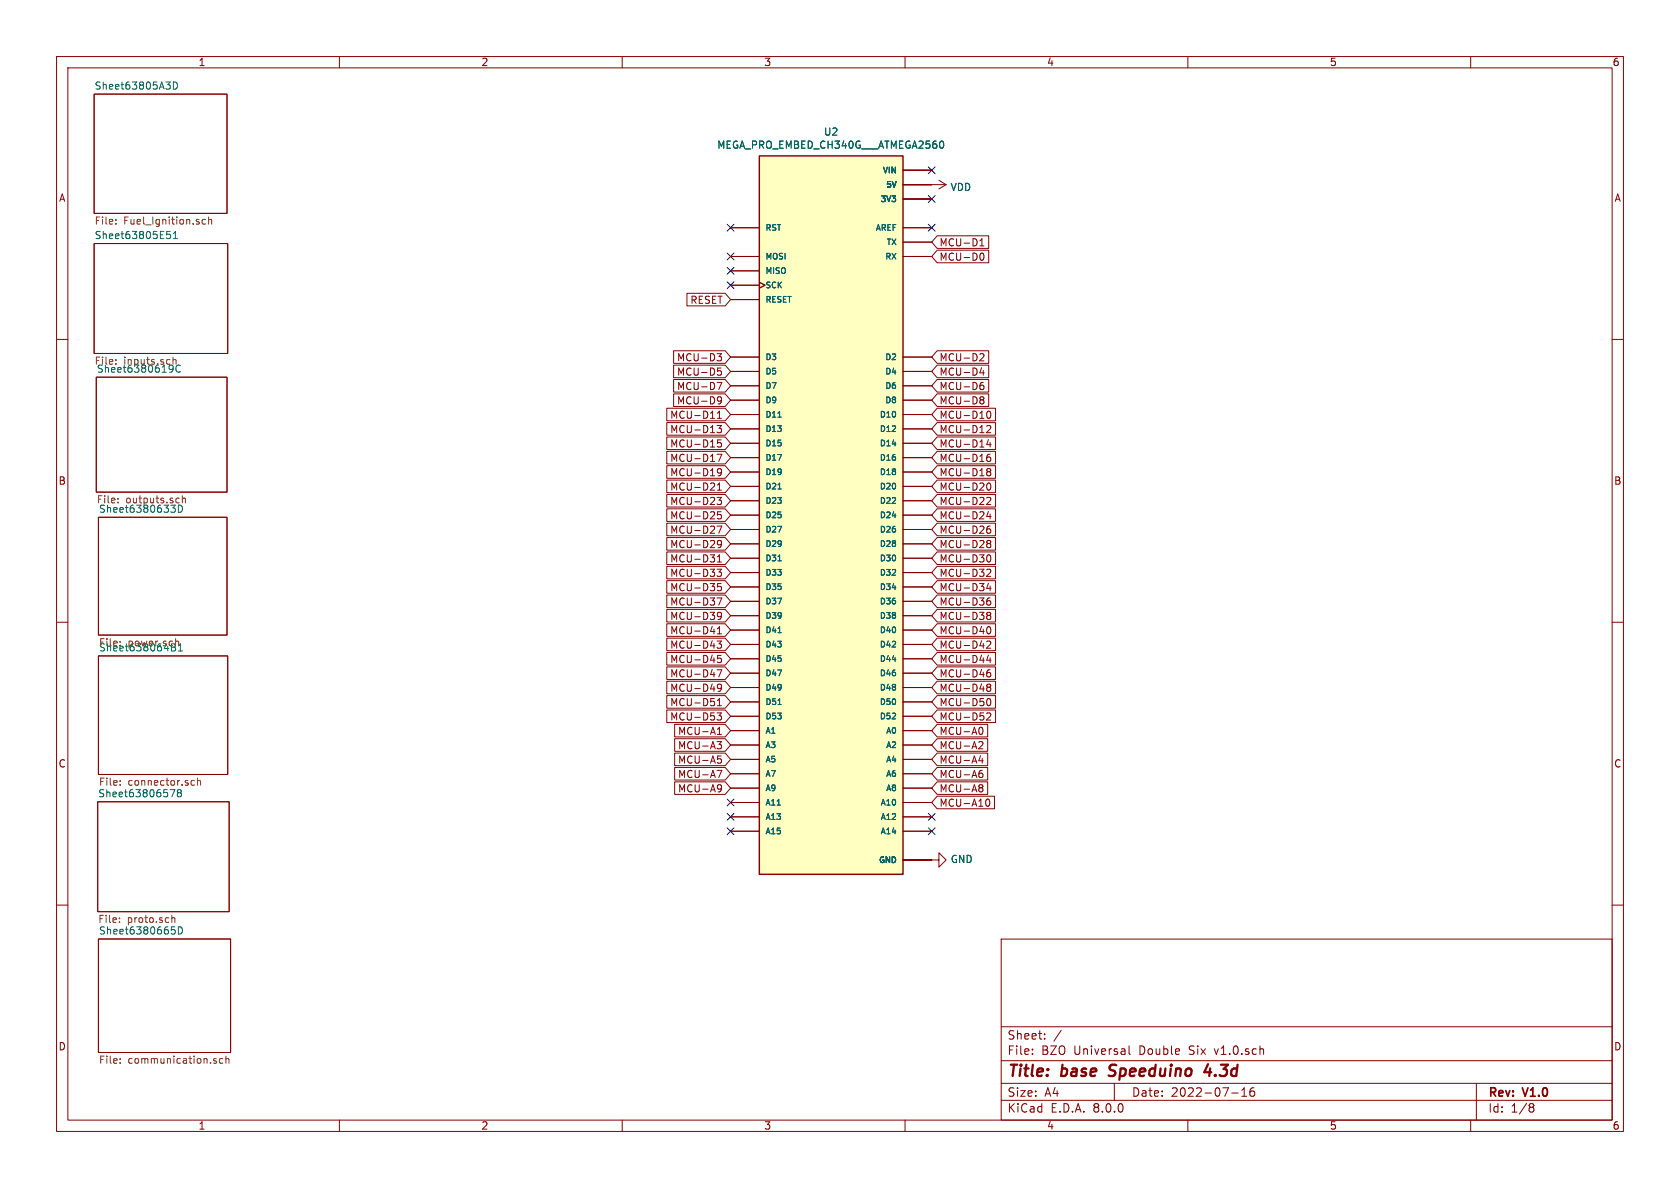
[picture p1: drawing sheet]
<svg xmlns="http://www.w3.org/2000/svg" width="297mm" height="210mm" viewBox="0 0 297 210" stroke-linecap="round" stroke-linejoin="round" font-family="sans-serif">
<g fill="none" stroke="#840000" stroke-width=".18">
<path d="M10 10h277v190h-277zM12 12h273v186h-273zM16.6 16.6h23.5v21.1h-23.5zM60 10v2M110 10v2M160 10v2M210 10v2M260 10v2M10 60h2M16.6 43.1h23.7v19.4h-23.7zM285 60h2M17 66.7h23.1v20.3h-23.1z"/>
<path d="M17.4 91.4h22.7v20.9h-22.7zM10 110h2M17.4 116h22.9v20.9h-22.9zM285 110h2M10 160h2M17.3 141.7h23.2v19.5h-23.2zM164.7 152h1.3v-1.3l1.3 1.3-1.3 1.3v-1.3M285 160h2M17.4 166h23.4v20.1h-23.4zM177 166h108v32h-108zM60 198v2M110 198v2"/>
<path d="M160 198v2M177 194.5h108M177 191.5h108M177 187.5h108M177 181.5h108M182.5 186.3v.1M182.5 185.5v.1M184.7 183.6v.1M184.7 182.8v.1M187.6 182.1l-1.3 2M197 191.5v3M199.6 184.9v1.3l.2 .2"/>
<path d="M210 198v2M217.7 193.2h1.2M219.5 193.8h.9M219.5 192.7l.5-.4v1.5M221.7 192.3a.59 .59 0 0 0-.7 .6v.6l.1 .2 .4 .1 .2-.1 .1-.5-.1-.3h-.5l-.2 .3M260 198v2M261 191.5v6.5M270.6 195.1h.3l.3 .3-.3 .3M270.6 195.7h.3M270.9 195.7l.2 .2 .1 .4-.3 .3h-.3"/>
</g>
<path d="M196 190.1l.3 .1M196.3 188.4l-.2 .4 .1 .2M213.6 188.1l-.7 1.4h1.2M213.9 188.9l-.1 1.3" fill="none" stroke="#840000" stroke-width=".4"/>
<g fill="none" stroke="#006464" stroke-width=".18">
<path d="M30.6 14.5a.64 .64 0 0 1 .8 .6 .64 .64 0 0 1-.8 .7zM29.5 41.5l.4-.1 .3 .2-.2 .5h-.5M30.6 42.2h.8M30.6 41.3l.4-.4v1.3M30.1 64.5l.4 .2a.84 .84 0 0 1-.3 1.1M30.6 65.1l-.2 .2h-.3M31.9 64.7a.6 .6 0 0 0-.9 .4 .6 .6 0 0 0 .6 .7l.3-.1M31 90l-.1 .5-.5 .1M31.5 89.3a.64 .64 0 0 1 .8 .6 .64 .64 0 0 1-.8 .7zM31.5 115.1h.8M31.5 114.2l.4-.4v1.3M30.9 139.6l-.5 1.3"/>
<path d="M31.3 139.8l.3 .3M32.1 139.8l-.3 .3M31.6 140.1l-.3 .3 .1 .3 .2 .2 .3-.1 .2-.2-.1-.3-.2-.2M31.6 140.1h.2M30.3 163.8h.6M30.4 164.3h.3l.3 .3-.1 .4-.5 .1M31.5 163.8a.64 .64 0 0 1 .8 .7 .64 .64 0 0 1-.8 .6z"/>
</g>
<g fill="none" stroke="#725600" stroke-width=".18">
<path d="M20.5 38.8v.2M20.5 39.5v.1M35.7 39.4l.3 .2h.3M36.3 38.8h-.3l-.3 .2M36.9 38.9l.2-.1h.3v.8M36.9 38.4v1.2M20.5 63.6v.1M30.6 63.1v1.3M30.6 63.7l.2-.2 .3 .1v.8M20.9 88.8h.1M20.9 88.8h-.1M20.9 88.1v.1"/>
<path d="M20.9 88.8v.1M32.2 87.6v1.3M32.2 88.2l.2-.1h.3l.1 .8M31.1 113.4h.4l.1 .8M21.2 138v.1M21.2 138.7v.1M34 138h.4M34.4 138.8h-.4M34.9 138.1l.2-.1h.3l.1 .8M34.9 137.5v1.3M21.1 162.9v.2M21.1 162.3v.1"/>
<path d="M30.4 161.8v1.3M30.4 162.3l.2-.1 .3 .1v.8M21.2 187.8v.2M21.2 187.2v.1M38.2 187.6v.3M39.4 187.2l-.4-.1-.2 .3 .1 .5h.5M39.9 187.2l.2-.1 .3 .1 .1 .8M39.9 186.7v1.3"/>
</g>
<path d="M134.2 27.6h25.4v127h-25.4z" fill="#ffffc2"/>
<path d="M134.2 27.6h25.4v127h-25.4z" fill="none" stroke="#840000" stroke-width=".25"/>
<g fill="none" stroke="#840000" stroke-width=".18">
<path d="M159.6 35.2h5.1M159.6 32.6h7.7M159.6 30.1h5.1M166 31.9l1.3 .7M167.3 32.6l-1.3 .8M121.4 51.8h6.8l1 1.2-1 1.1h-6.8zM129.2 40.3h5M129.2 47.9h5M129.2 45.3h5M129.2 53h5M129.2 50.4h5M134.2 49.9l1.1 .5-1.1 .5"/>
<path d="M159.6 40.3h5.1M159.6 45.3h5.1M159.6 42.8h5.1M165.7 41.7h9.1v2.2h-9.1l-1-1.1zM165.7 44.2h9.1v2.3h-9.1l-1-1.2zM173.2 43.5h.8M173.2 42.6l.4-.4v1.3M173.4 44.8l.1-.1a.68 .68 0 0 1 .5 .7 .68 .68 0 0 1-.5 .6l-.1-.1M117.9 77.2h10.3l1 1.2-1 1.1h-10.3zM117.9 74.7h10.3l1 1.1-1 1.1h-10.3zM117.9 72.2h10.3l1 1.1-1 1.1h-10.3zM117.9 79.8h10.3l1 1.1-1 1.1h-10.3z"/>
<path d="M119.1 69.6h9.1l1 1.1-1 1.2h-9.1zM119.1 62h9.1l1 1.1-1 1.1h-9.1zM119.1 67.1h9.1l1 1.1-1 1.1h-9.1zM119.1 64.5h9.1l1 1.2-1 1.1h-9.1zM126.8 75.2h.7l-.4 .5 .4 .1v.6l-.2 .1-.5-.1M126.8 67.6h.8l-.5 1.3M126.8 62.5h.7l-.4 .5 .4 .1v.4l-.2 .3h-.4M126.8 73.9h.7M126.8 73l.4-.3v1.2M126.9 65.1h.6M126.9 70.2l.4-.1 .2 .2a.84 .84 0 0 1-.3 1.1h-.3M127 65.5h.3l.2 .3-.1 .5h-.4"/>
<path d="M127.5 77.8h-.6l-.1 .6 .2-.2 .4 .1 .1 .2v.4l-.2 .1-.5-.1M127.5 70.7l-.2 .2h-.4M129.2 73.3h5M129.2 75.8h5M129.2 78.4h5M129.2 63.1h5M129.2 65.7h5M129.2 68.2h5M129.2 70.7h5M159.6 73.3h5.1M159.6 75.8h5.1M159.6 78.4h5.1"/>
<path d="M159.6 63.1h5.1M159.6 65.7h5.1M159.6 68.2h5.1M159.6 70.7h5.1M165.7 74.7h10.3v2.2h-10.3l-1-1.1zM165.7 72.2h10.3v2.2h-10.3l-1-1.1zM165.7 77.2h10.3v2.3h-10.3l-1-1.1zM165.7 79.8h10.3v2.2h-10.3l-1-1.1zM165.7 69.6h9.1v2.3h-9.1l-1-1.2zM165.7 67.1h9.1v2.2h-9.1l-1-1.1zM165.7 64.5h9.1v2.3h-9.1l-1-1.1zM165.7 62h9.1v2.2h-9.1l-1-1.1z"/>
<path d="M173.3 62.6l.4-.1 .3 .4-.8 .9h.8M173.3 68.1h.4l.3 .2-.2 .5h-.5M173.3 70.2l.4-.1 .2 .2 .1 .1-.3 .3M173.3 70.6l.2 .1M173.5 70.7h.2M173.5 70.7h-.2M173.5 65l-.3 .9h.8M173.7 70.7l.3 .2-.1 .4-.2 .1-.4-.1M173.8 67.6l-.4 .1M173.8 65.5v.8M174.4 75.3l.5-.1 .3 .4-.8 .9h.8M174.6 72.8l.1-.1a.68 .68 0 0 1 .5 .6 .68 .68 0 0 1-.5 .6l-.1-.1-.2-.3z"/>
<path d="M174.7 77.7l-.3 .9h.8M175 78.2v.8M117.9 97.6h10.3l1 1.1-1 1.1h-10.3zM117.9 84.9h10.3l1 1.1-1 1.1h-10.3zM117.9 95h10.3l1 1.1-1 1.2h-10.3zM117.9 92.5h10.3l1 1.1-1 1.1h-10.3zM117.9 89.9h10.3l1 1.2-1 1.1h-10.3zM117.9 87.4h10.3l1 1.1-1 1.1h-10.3zM117.9 82.3h10.3l1 1.1-1 1.2h-10.3zM126.8 93h.8l-.5 1.3M126.8 87.9h.7l-.4 .5 .4 .1v.6l-.2 .1-.5-.1M126.8 80.3h.8l-.5 1.3"/>
<path d="M126.8 86.6h.7M126.8 99.3h.7M126.8 85.7l.4-.3v1.2M126.8 98.4l.4-.3v1.2M127.5 90.5h-.6l-.1 .6 .2-.2 .4 .1 .1 .2v.4l-.2 .1-.5-.1M127.5 96.1l-.2 .2h-.2l-.3-.2 .1-.5 .4-.1 .2 .2a.84 .84 0 0 1-.3 1.1h-.3M127.5 83.4l-.2 .2h-.2l-.3-.2 .1-.5 .4-.1 .2 .2a.84 .84 0 0 1-.3 1.1h-.3M129.2 80.9h5M129.2 83.4h5M129.2 86h5M129.2 88.5h5M129.2 91.1h5"/>
<path d="M129.2 93.6h5M129.2 96.1h5M129.2 98.7h5M159.6 80.9h5.1M159.6 83.4h5.1M159.6 86h5.1M159.6 88.5h5.1M159.6 91.1h5.1M159.6 93.6h5.1M159.6 96.1h5.1M159.6 98.7h5.1M165.7 84.9h10.3v2.2h-10.3l-1-1.1z"/>
<path d="M165.7 97.6h10.3v2.2h-10.3l-1-1.1zM165.7 95h10.3v2.3h-10.3l-1-1.2zM165.7 92.5h10.3v2.2h-10.3l-1-1.1zM165.7 89.9h10.3v2.3h-10.3l-1-1.1zM165.7 87.4h10.3v2.2h-10.3l-1-1.1zM165.7 82.3h10.3v2.3h-10.3l-1-1.2zM174.4 88l.5-.1 .3 .4-.8 .9h.8M174.6 85.5l.1-.1a.68 .68 0 0 1 .5 .6 .68 .68 0 0 1-.5 .6l-.1-.1-.2-.3zM174.6 98.2l.1-.1a.68 .68 0 0 1 .5 .6 .68 .68 0 0 1-.5 .6l-.1-.1-.2-.3zM174.7 83.4l-.3-.3 .3-.3h.2l.3 .3-.3 .3M174.7 83.4l-.3 .2 .1 .4 .2 .1h.2l.3-.2v-.3l-.3-.2M174.7 96.1l-.3-.3 .3-.3h.2l.3 .3-.3 .3"/>
<path d="M174.7 96.1l-.3 .2 .1 .4 .2 .1h.2l.3-.2v-.3l-.3-.2M174.7 96.1h.2M174.7 83.4h.2M174.7 90.4l-.3 .9h.8M175 80.3l-.3 .1a.86 .86 0 0 0 0 1.2l.4-.2 .1-.4-.3-.2h-.3l-.2 .2M175 93l-.3 .1a.86 .86 0 0 0 0 1.2l.4-.2 .1-.4-.3-.2h-.3l-.2 .2M175 90.9v.8M117.9 112.8h10.3l1 1.1-1 1.1h-10.3zM117.9 117.9h10.3l1 1.1-1 1.1h-10.3zM117.9 115.3h10.3l1 1.2-1 1.1h-10.3zM117.9 102.6h10.3l1 1.2-1 1.1h-10.3zM117.9 110.3h10.3l1 1.1-1 1.1h-10.3z"/>
<path d="M117.9 107.7h10.3l1 1.1-1 1.2h-10.3zM117.9 105.2h10.3l1 1.1-1 1.1h-10.3zM117.9 100.1h10.3l1 1.1-1 1.1h-10.3zM126.8 100.6h.7l-.4 .5 .4 .1v.6l-.2 .1-.5-.1M126.8 113.3h.7l-.4 .5 .4 .1v.6l-.2 .1-.5-.1M126.8 118.4h.8l-.5 1.3M126.8 105.7h.8l-.5 1.3M126.8 111.1l.4-.3v1.2M126.8 112h.7M127.5 103.2h-.6l-.1 .6 .2-.2 .4 .1 .1 .2v.4l-.2 .1-.5-.1M127.5 115.9h-.6l-.1 .6 .2-.2 .4 .1 .1 .2v.4l-.2 .1-.5-.1M127.5 108.8l-.2 .2h-.2l-.3-.2 .1-.5 .4-.1 .2 .2a.84 .84 0 0 1-.3 1.1h-.3"/>
<path d="M129.2 101.2h5M129.2 103.8h5M129.2 106.3h5M129.2 108.8h5M129.2 111.4h5M129.2 113.9h5M129.2 116.5h5M129.2 119h5M159.6 101.2h5.1M159.6 103.8h5.1M159.6 106.3h5.1M159.6 108.8h5.1"/>
<path d="M159.6 111.4h5.1M159.6 113.9h5.1M159.6 116.5h5.1M159.6 119h5.1M165.7 100.1h10.3v2.2h-10.3l-1-1.1zM165.7 112.8h10.3v2.2h-10.3l-1-1.1zM165.7 117.9h10.3v2.2h-10.3l-1-1.1zM165.7 115.3h10.3v2.3h-10.3l-1-1.1zM165.7 102.6h10.3v2.3h-10.3l-1-1.1zM165.7 110.3h10.3v2.2h-10.3l-1-1.1zM165.7 107.7h10.3v2.3h-10.3l-1-1.2zM165.7 105.2h10.3v2.2h-10.3l-1-1.1z"/>
<path d="M174.4 100.7l.5-.1 .3 .4-.8 .9h.8M174.4 113.4l.5-.1 .3 .4-.8 .9h.8M174.6 110.9l.1-.1a.68 .68 0 0 1 .5 .6 .68 .68 0 0 1-.5 .6l-.1-.1-.2-.3zM174.7 108.8l-.3-.3 .3-.3h.2l.3 .3-.3 .3M174.7 108.8l-.3 .2 .1 .4 .2 .1h.2l.3-.2v-.3l-.3-.2M174.7 108.8h.2M174.7 115.8l-.3 .9h.8M174.7 103.1l-.3 .9h.8M175 105.7l-.3 .1a.86 .86 0 0 0 0 1.2l.4-.2 .1-.4-.3-.2h-.3l-.2 .2M175 118.4l-.3 .1a.86 .86 0 0 0 0 1.2l.4-.2 .1-.4-.3-.2h-.3l-.2 .2M175 103.6v.8M175 116.3v.8"/>
<path d="M117.9 123h10.3l1 1.1-1 1.1h-10.3zM117.9 120.4h10.3l1 1.1-1 1.2h-10.3zM117.9 125.5h10.3l1 1.1-1 1.1h-10.3zM119.3 135.7h8.9l1 1.1-1 1.1h-8.9zM119.3 128h8.9l1 1.2-1 1.1h-8.9zM119.3 130.6h8.9l1 1.1-1 1.1h-8.9zM119.3 133.1h8.9l1 1.1-1 1.2h-8.9zM119.3 138.2h8.9l1 1.1-1 1.1h-8.9zM126.8 136.2h.8l-.5 1.2M126.8 131.1h.7l-.4 .5 .4 .1v.4l-.2 .3h-.4M126.8 126h.7l-.4 .5 .4 .1v.6l-.2 .1-.5-.1M126.8 129.8h.7"/>
<path d="M126.8 123.8l.4-.3v1.2M126.8 128.9l.4-.3v1.2M126.8 124.7h.7M126.9 133.6h.6M127 134.1h.3l.2 .3v.4l-.5 .1M127.1 138.7l.4 .1a.84 .84 0 0 1-.3 1.2h-.3M127.5 121.5l-.2 .2h-.2l-.3-.2 .1-.5 .4-.1 .2 .2a.84 .84 0 0 1-.3 1.1h-.3M127.5 139.3l-.2 .2h-.2M129.2 129.2h5M129.2 131.7h5M129.2 134.2h5M129.2 136.8h5"/>
<path d="M129.2 139.3h5M129.2 121.5h5M129.2 124.1h5M129.2 126.6h5M159.6 129.2h5.1M159.6 131.7h5.1M159.6 134.2h5.1M159.6 136.8h5.1M159.6 139.3h5.1M159.6 121.5h5.1M159.6 124.1h5.1M159.6 126.6h5.1"/>
<path d="M165.7 135.7h8.9v2.2h-8.9l-1-1.1zM165.7 128h8.9v2.3h-8.9l-1-1.1zM165.7 130.6h8.9v2.2h-8.9l-1-1.1zM165.7 133.1h8.9v2.3h-8.9l-1-1.2zM165.7 138.2h8.9v2.2h-8.9l-1-1.1zM165.7 123h10.3v2.2h-10.3l-1-1.1zM165.7 120.4h10.3v2.3h-10.3l-1-1.2zM165.7 125.5h10.3v2.2h-10.3l-1-1.1zM173.2 128.6h.1a.68 .68 0 0 1 .5 .6 .68 .68 0 0 1-.5 .6h-.1M173.2 131.1l.4 .1 .2 .3-.8 .9h.8M173.3 138.7h.2l.3 .3-.3 .3M173.3 136.7h.2l.3 .2-.1 .4-.4 .1"/>
<path d="M173.3 139.3h.2M173.3 133.6l-.3 .9h.8M173.5 139.3l.3 .2v.2l-.3 .3h-.2M173.6 136.2h-.3M173.6 134.1v.8M174.4 126.1l.5-.1 .3 .4-.8 .9h.8M174.6 123.6l.1-.1a.68 .68 0 0 1 .5 .6 .68 .68 0 0 1-.5 .6l-.1-.1-.2-.3zM174.7 121.5l-.3-.3 .3-.3h.2l.3 .3-.3 .3M174.7 121.5l-.3 .2 .1 .4 .2 .1h.2l.3-.2v-.3l-.3-.2M174.7 121.5h.2M129.2 141.9h5M129.2 144.4h5"/>
<path d="M129.2 146.9h5M159.6 141.9h5.1M159.6 144.4h5.1M159.6 146.9h5.1M159.6 152h5.1M165.7 140.7h10.1v2.3h-10.1l-1-1.1zM174.3 141.7l.1-.3 .2-.1a.68 .68 0 0 1 .4 .6 .68 .68 0 0 1-.4 .6l-.2-.1-.1-.4"/>
</g>
<path d="M166.7 25.1l.1 .3-.1 .7M137.5 73.7h.6M137.5 86.4h.6M137.5 99.1h.6M137.5 111.8h.6M137.5 124.5h.6" fill="none" stroke="#006464" stroke-width=".18"/>
<g fill="none" stroke="#000084" stroke-width=".18">
<path d="M128.5 39.6l1.3 1.3M129.8 39.6l-1.3 1.3M164.1 29.5l1.2 1.2M164.1 34.6l1.2 1.2M164.1 39.6l1.2 1.3M165.3 29.5l-1.2 1.2M165.3 34.6l-1.2 1.2M165.3 39.6l-1.2 1.3M128.5 49.8l1.3 1.2M128.5 47.3l1.3 1.2M128.5 44.7l1.3 1.2M129.8 49.8l-1.3 1.2"/>
<path d="M129.8 47.3l-1.3 1.2M129.8 44.7l-1.3 1.2M128.5 141.2l1.3 1.3M128.5 143.8l1.3 1.2M128.5 146.3l1.3 1.2M129.8 141.2l-1.3 1.3M129.8 143.8l-1.3 1.2M129.8 146.3l-1.3 1.2M164.1 143.8l1.2 1.2M164.1 146.3l1.2 1.2M165.3 143.8l-1.2 1.2M165.3 146.3l-1.2 1.2"/>
</g>
<g font-size="2.8" fill="#840000">
<text x="178" y="190.9">Title:</text>
<text x="187.7" y="190.9">base</text>
<text x="196.9" y="190.9">Speeduino</text>
<text x="214.6" y="190.9">4.3d</text>
</g>
<g font-size="2.1" fill="#840000">
<text x="178" y="184">Sheet:</text>
<text x="178" y="186.7">File:</text>
<text x="184.1" y="186.7">BZO</text>
<text x="189.9" y="186.7">Universal</text>
<text x="201.5" y="186.7">Double</text>
<text x="210.5" y="186.7">Six</text>
<text x="215.1" y="186.7">v1.0.sch</text>
<text x="178" y="196.9">KiCad</text>
<text x="178" y="194.1">Size:</text>
<text x="184.7" y="194.1">A4</text>
<text x="185.7" y="196.9">E.D.A.</text>
<text x="193.3" y="196.9">8.0.0</text>
<text x="200" y="194.1">Date:</text>
<text x="207" y="194.1">2022-07-16</text>
<text x="263" y="194.3">Rev:</text>
<text x="263" y="196.9">Id:</text>
<text x="267.1" y="196.9">1/8</text>
<text x="269.4" y="194.3">V1.0</text>
</g>
<g font-size="1.8" fill="#840000">
<text x="35" y="11.9">1</text>
<text x="85" y="11.9">2</text>
<text x="135" y="11.9">3</text>
<text x="185" y="11.9">4</text>
<text x="235" y="11.9">5</text>
<text x="285" y="11.9">6</text>
<text x="10.3" y="35.9">A</text>
<text x="285.3" y="35.9">A</text>
<text x="166" y="43.8">MCU-D1</text>
<text x="166" y="46.3">MCU-D0</text>
<text x="121.9" y="53.9">RESET</text>
<text x="119.6" y="64.1">MCU-D3</text>
<text x="166" y="64.1">MCU-D2</text>
<text x="119.6" y="71.7">MCU-D9</text>
<text x="119.6" y="69.2">MCU-D7</text>
<text x="119.6" y="66.6">MCU-D5</text>
<text x="166" y="71.7">MCU-D8</text>
<text x="166" y="69.2">MCU-D6</text>
<text x="166" y="66.6">MCU-D4</text>
<text x="118.4" y="76.8">MCU-D13</text>
<text x="118.4" y="74.2">MCU-D11</text>
<text x="166" y="76.8">MCU-D12</text>
<text x="166" y="74.2">MCU-D10</text>
<text x="118.4" y="79.3">MCU-D15</text>
<text x="118.4" y="81.9">MCU-D17</text>
<text x="166" y="79.3">MCU-D14</text>
<text x="166" y="81.9">MCU-D16</text>
<text x="10.3" y="85.9">B</text>
<text x="118.4" y="86.9">MCU-D21</text>
<text x="118.4" y="89.5">MCU-D23</text>
<text x="118.4" y="84.4">MCU-D19</text>
<text x="166" y="86.9">MCU-D20</text>
<text x="166" y="89.5">MCU-D22</text>
<text x="166" y="84.4">MCU-D18</text>
<text x="285.3" y="85.9">B</text>
<text x="118.4" y="94.6">MCU-D27</text>
<text x="118.4" y="92">MCU-D25</text>
<text x="166" y="94.6">MCU-D26</text>
<text x="166" y="92">MCU-D24</text>
<text x="118.4" y="99.6">MCU-D31</text>
<text x="118.4" y="97.1">MCU-D29</text>
<text x="166" y="99.6">MCU-D30</text>
<text x="166" y="97.1">MCU-D28</text>
<text x="118.4" y="104.7">MCU-D35</text>
<text x="118.4" y="107.3">MCU-D37</text>
<text x="118.4" y="102.2">MCU-D33</text>
<text x="166" y="102.2">MCU-D32</text>
<text x="166" y="104.7">MCU-D34</text>
<text x="166" y="107.3">MCU-D36</text>
<text x="118.4" y="112.3">MCU-D41</text>
<text x="118.4" y="109.8">MCU-D39</text>
<text x="166" y="112.3">MCU-D40</text>
<text x="166" y="109.8">MCU-D38</text>
<text x="118.4" y="114.9">MCU-D43</text>
<text x="118.4" y="120">MCU-D47</text>
<text x="118.4" y="117.4">MCU-D45</text>
<text x="166" y="114.9">MCU-D42</text>
<text x="166" y="120">MCU-D46</text>
<text x="166" y="117.4">MCU-D44</text>
<text x="118.4" y="125">MCU-D51</text>
<text x="118.4" y="122.5">MCU-D49</text>
<text x="166" y="125">MCU-D50</text>
<text x="166" y="122.5">MCU-D48</text>
<text x="118.4" y="127.6">MCU-D53</text>
<text x="119.8" y="130.1">MCU-A1</text>
<text x="166" y="130.1">MCU-A0</text>
<text x="166" y="127.6">MCU-D52</text>
<text x="10.3" y="135.9">C</text>
<text x="119.8" y="137.7">MCU-A7</text>
<text x="119.8" y="132.7">MCU-A3</text>
<text x="119.8" y="135.2">MCU-A5</text>
<text x="166" y="137.7">MCU-A6</text>
<text x="166" y="132.7">MCU-A2</text>
<text x="166" y="135.2">MCU-A4</text>
<text x="285.3" y="135.9">C</text>
<text x="119.8" y="140.3">MCU-A9</text>
<text x="166" y="142.8">MCU-A10</text>
<text x="166" y="140.3">MCU-A8</text>
<text x="10.3" y="185.9">D</text>
<text x="285.3" y="185.9">D</text>
<text x="35" y="199.9">1</text>
<text x="85" y="199.9">2</text>
<text x="135" y="199.9">3</text>
<text x="185" y="199.9">4</text>
<text x="235" y="199.9">5</text>
<text x="285" y="199.9">6</text>
</g>
<g font-size="1.8" fill="#006464">
<text x="16.6" y="15.9">Sheet63805A3D</text>
<text x="126.7" y="26.5">MEGA_PRO_EMBED_CH340G___ATMEGA2560</text>
<text x="145.6" y="24.2">U2</text>
<text x="168" y="34">VDD</text>
<text x="16.6" y="42.3">Sheet63805E51</text>
<text x="16.6" y="64.8">File:</text>
<text x="17" y="66">Sheet6380619C</text>
<text x="21.9" y="64.8">inputs.sch</text>
<text x="17.3" y="141">Sheet63806578</text>
<text x="168" y="152.8">GND</text>
<text x="17.4" y="165.3">Sheet6380665D</text>
</g>
<g font-size="1.8" fill="#725600">
<text x="16.6" y="40">File:</text>
<text x="21.9" y="40">Fuel_Ignition.sch</text>
<text x="17" y="89.3">File:</text>
<text x="22.2" y="89.3">outputs.sch</text>
<text x="17.4" y="90.7">Sheet6380633D</text>
<text x="17.4" y="115.2">Sheet638064B1</text>
<text x="17.4" y="114.6">File:</text>
<text x="22.6" y="114.6">power.sch</text>
<text x="17.4" y="139.2">File:</text>
<text x="22.6" y="139.2">connector.sch</text>
<text x="17.3" y="163.5">File:</text>
<text x="22.5" y="163.5">proto.sch</text>
<text x="17.4" y="188.4">File:</text>
<text x="22.6" y="188.4">communication.sch</text>
</g>
<g font-size="1.4" fill="#006464">
<text x="155.6" y="35.9">3V3</text>
<text x="155.9" y="30.8">VIN</text>
<text x="156.5" y="33.4">5V</text>
<text x="135.3" y="41">RST</text>
<text x="154.7" y="41">AREF</text>
<text x="135.3" y="46.1">MOSI</text>
<text x="156.4" y="46.1">RX</text>
<text x="156.6" y="43.5">TX</text>
<text x="135.3" y="48.6">MISO</text>
<text x="135.3" y="53.7">RESET</text>
<text x="135.3" y="51.2">SCK</text>
<text x="135.3" y="63.9">D3</text>
<text x="156.4" y="63.9">D2</text>
<text x="135.3" y="66.4">D5</text>
<text x="135.3" y="68.9">D7</text>
<text x="135.3" y="71.5">D9</text>
<text x="156.4" y="66.4">D4</text>
<text x="156.4" y="68.9">D6</text>
<text x="156.4" y="71.5">D8</text>
<text x="135.3" y="74">D11</text>
<text x="135.3" y="76.6">D13</text>
<text x="155.4" y="74">D10</text>
<text x="155.4" y="76.6">D12</text>
<text x="135.3" y="79.1">D15</text>
<text x="135.3" y="81.6">D17</text>
<text x="155.4" y="79.1">D14</text>
<text x="155.4" y="81.6">D16</text>
<text x="135.3" y="84.2">D19</text>
<text x="135.3" y="86.7">D21</text>
<text x="135.3" y="89.3">D23</text>
<text x="155.4" y="84.2">D18</text>
<text x="155.4" y="86.7">D20</text>
<text x="155.4" y="89.3">D22</text>
<text x="135.3" y="91.8">D25</text>
<text x="135.3" y="94.3">D27</text>
<text x="155.4" y="91.8">D24</text>
<text x="155.4" y="94.3">D26</text>
<text x="135.3" y="96.9">D29</text>
<text x="135.3" y="99.4">D31</text>
<text x="135.3" y="102">D33</text>
<text x="155.4" y="96.9">D28</text>
<text x="155.4" y="99.4">D30</text>
<text x="155.4" y="102">D32</text>
<text x="135.3" y="104.5">D35</text>
<text x="135.3" y="107">D37</text>
<text x="155.4" y="104.5">D34</text>
<text x="155.4" y="107">D36</text>
<text x="135.3" y="109.6">D39</text>
<text x="135.3" y="112.1">D41</text>
<text x="155.4" y="109.6">D38</text>
<text x="155.4" y="112.1">D40</text>
<text x="135.3" y="114.7">D43</text>
<text x="135.3" y="117.2">D45</text>
<text x="135.3" y="119.7">D47</text>
<text x="155.4" y="114.7">D42</text>
<text x="155.4" y="117.2">D44</text>
<text x="155.4" y="119.7">D46</text>
<text x="135.3" y="122.3">D49</text>
<text x="135.3" y="124.8">D51</text>
<text x="155.4" y="122.3">D48</text>
<text x="155.4" y="124.8">D50</text>
<text x="135.3" y="129.9">A1</text>
<text x="135.3" y="127.4">D53</text>
<text x="155.4" y="127.4">D52</text>
<text x="156.5" y="129.9">A0</text>
<text x="135.3" y="132.4">A3</text>
<text x="135.3" y="135">A5</text>
<text x="135.3" y="137.5">A7</text>
<text x="156.5" y="132.4">A2</text>
<text x="156.5" y="135">A4</text>
<text x="156.5" y="137.5">A6</text>
<text x="135.3" y="142.6">A11</text>
<text x="135.3" y="140.1">A9</text>
<text x="155.6" y="142.6">A10</text>
<text x="156.5" y="140.1">A8</text>
<text x="135.3" y="145.1">A13</text>
<text x="135.3" y="147.7">A15</text>
<text x="155.6" y="145.1">A12</text>
<text x="155.6" y="147.7">A14</text>
<text x="155.3" y="152.8">GND</text>
</g>
</svg>
